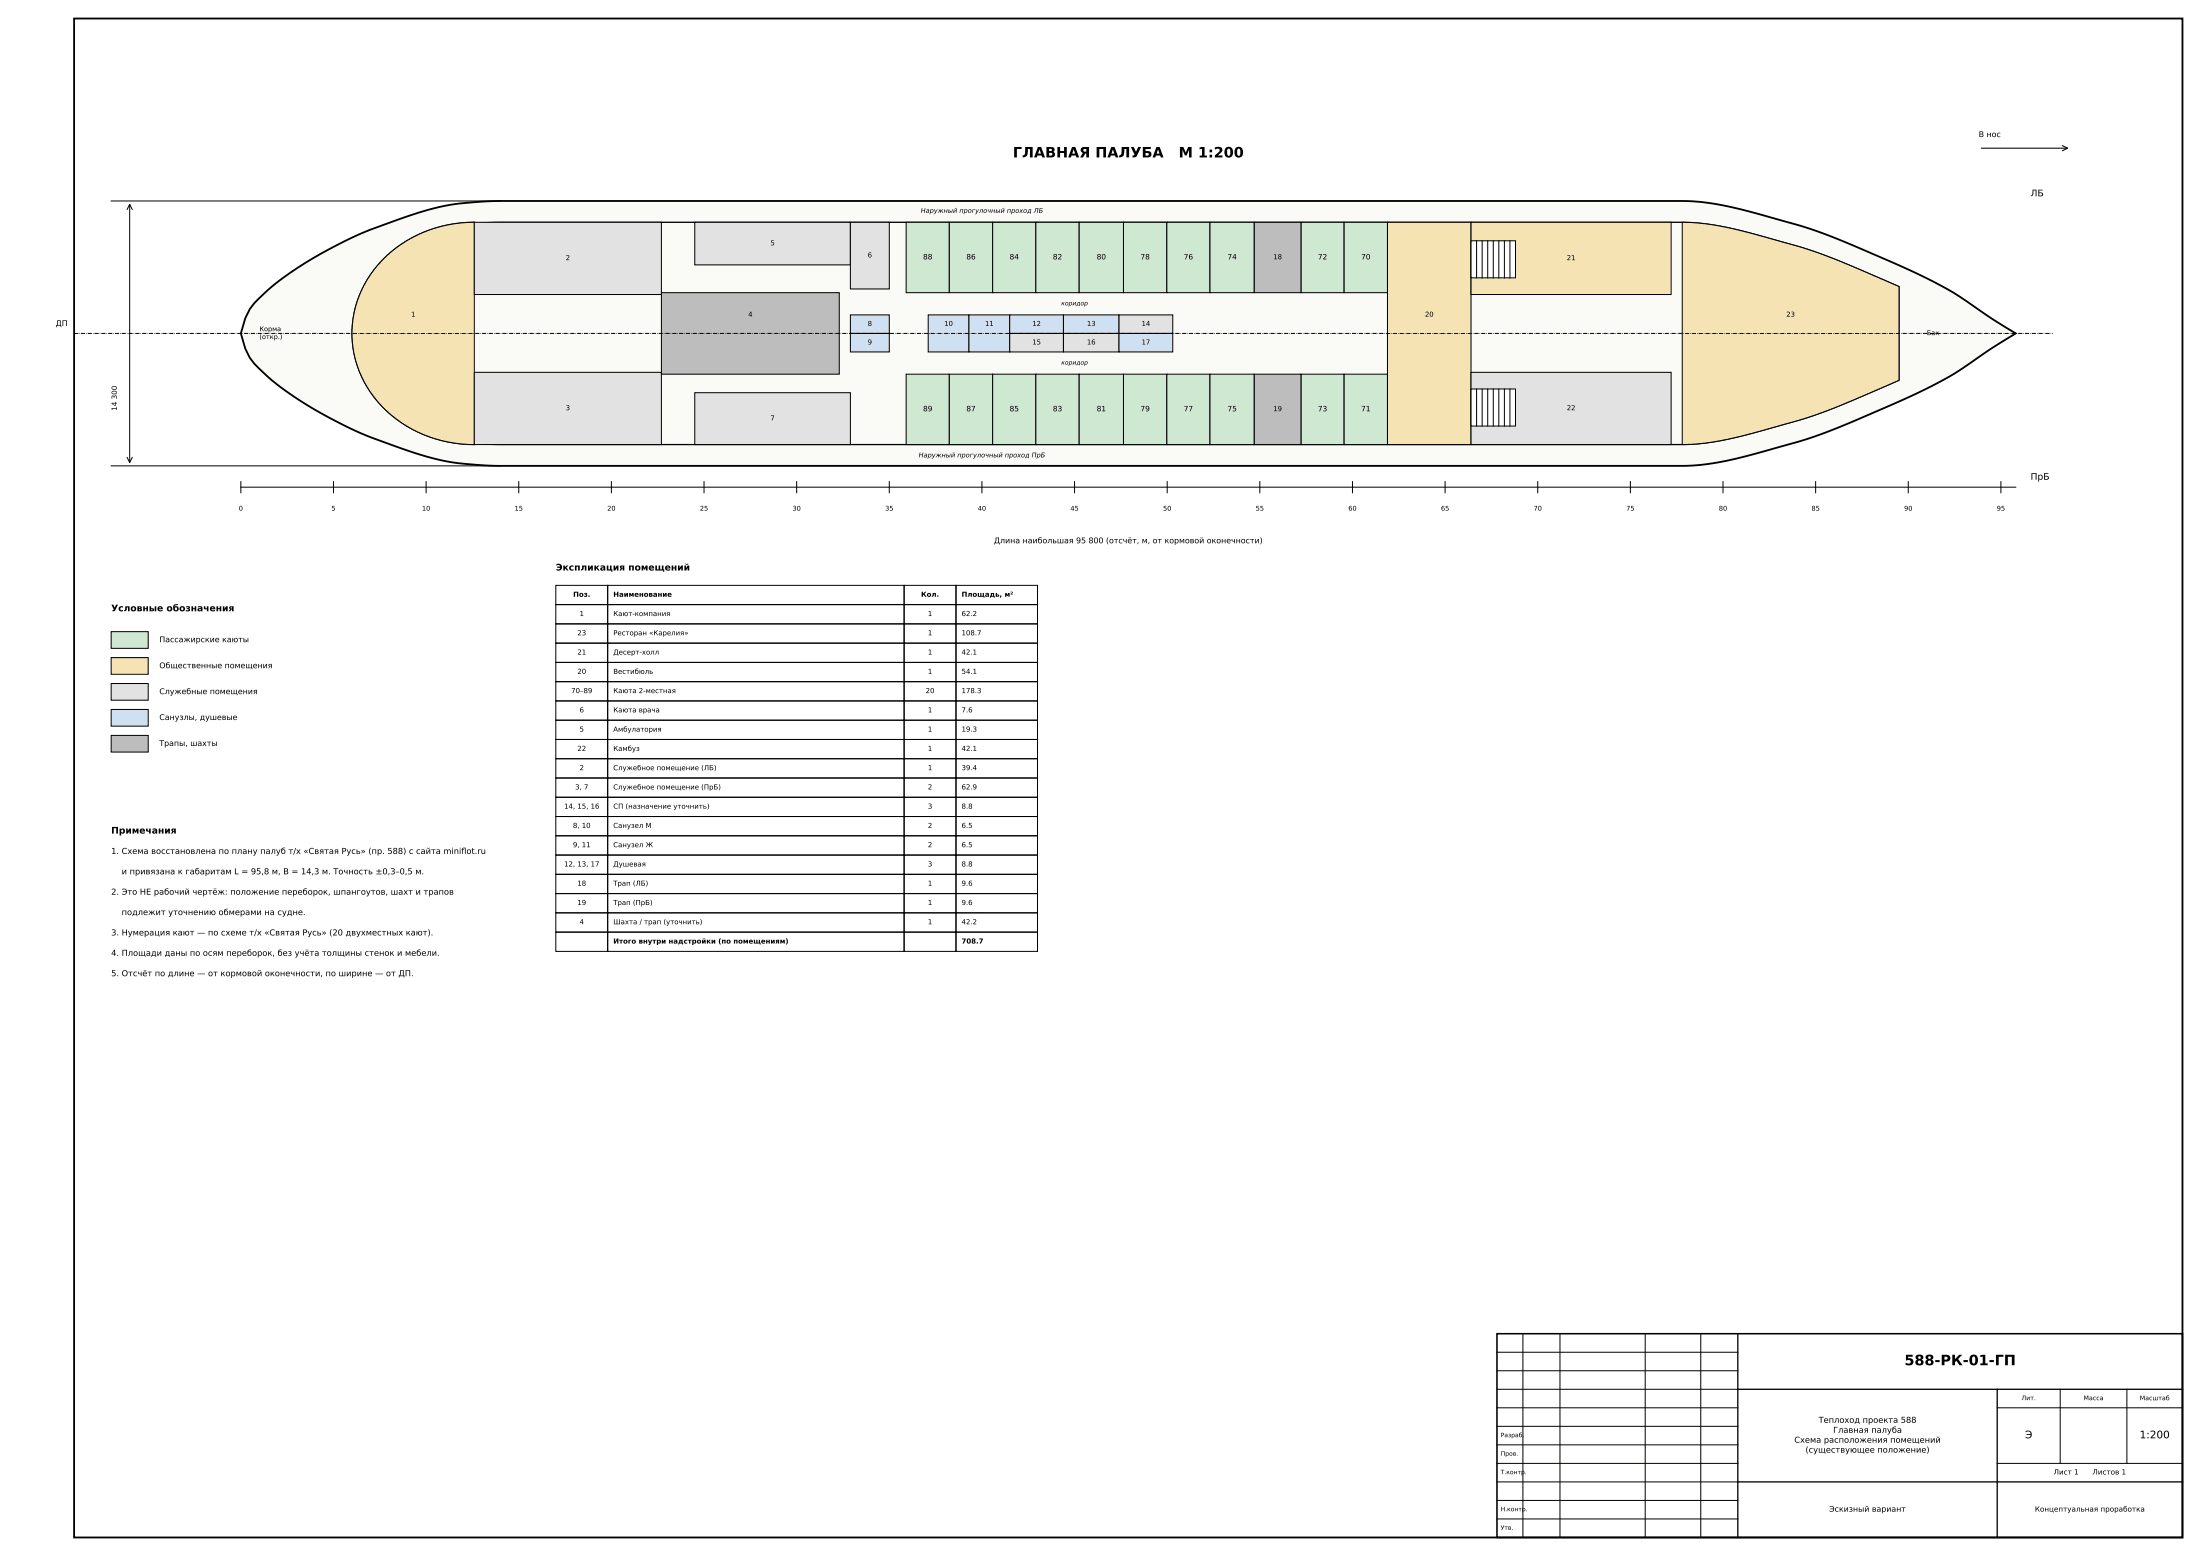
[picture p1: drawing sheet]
<svg xmlns="http://www.w3.org/2000/svg" width="594mm" height="420mm" viewBox="0 0 594 420" stroke-linecap="round" stroke-linejoin="round" font-family="sans-serif">
<path d="M20 5h569v410h-569z" fill="none" stroke="#000" stroke-width=".49"/>
<path d="M69.8 80.6a89.9 89.9 0 0 1 22.8-15.3 140 140 0 0 1 28.8-10 198 198 0 0 1 28.8-1h293a129.9 129.9 0 0 1 19.2 .7 233.4 233.4 0 0 1 32.4 9.1l9.6 4a174.2 174.2 0 0 1 25.2 12.4l7.2 5 7.2 4.5-7.2 4.5a128.1 128.1 0 0 1-30 16.4 168.4 168.4 0 0 1-32.4 11.4 77.4 77.4 0 0 1-27.6 3.4h-302.6a120.1 120.1 0 0 1-25.2-1.5 126 126 0 0 1-39.6-17.1 50.4 50.4 0 0 1-12-10.5l-1.2-2.5-1.2-4.1a15.1 15.1 0 0 1 4.8-9.4z" fill="#fafaf7" stroke="#000" stroke-width=".49"/>
<path d="M103.2 70.2a34.5 34.5 0 0 1 24.8-10.2v.3l7.7-.3h311.1a78.6 78.6 0 0 1 29 3.8 163.7 163.7 0 0 1 30.9 11l5.8 2.6v25.2l-3.9 1.7a188.3 188.3 0 0 1-48.3 15.3 222 222 0 0 1-19.3 .4h-305.3l-7.7-.3v.3h-1.8a32.6 32.6 0 0 1-29.8-21.3 28 28 0 0 1 6.8-28.5z" fill="none" stroke="#000" stroke-width=".35"/>
<path d="M103.2 70.2a34.5 34.5 0 0 1 24.8-10.2v60a33.1 33.1 0 0 1-31-19.8 27.9 27.9 0 0 1 6.2-30z" fill="#f6e3b4" stroke="#000" stroke-width=".27"/>
<g fill="#e2e2e2" stroke="#000" stroke-width=".27">
<path d="M128 60h50.5v19.5h-50.5z"/>
<path d="M128 100.5h50.5v19.5h-50.5z"/>
</g>
<path d="M178.5 79h48v22h-48z" fill="#bdbdbd" stroke="#000" stroke-width=".27"/>
<g fill="#e2e2e2" stroke="#000" stroke-width=".27">
<path d="M187.5 60h42v11.5h-42z"/>
<path d="M229.5 60h10.5v18h-10.5z"/>
<path d="M187.5 106h42v14h-42z"/>
</g>
<g fill="#cfe0f2" stroke="#000" stroke-width=".27">
<path d="M229.5 85h10.5v5h-10.5z"/>
<path d="M229.5 90h10.5v5h-10.5z"/>
</g>
<g fill="#cfe8d2" stroke="#000" stroke-width=".27">
<path d="M244.5 60h11.7v19h-11.7z"/>
<path d="M244.5 101h11.7v19h-11.7z"/>
<path d="M256.2 60h11.7v19h-11.7z"/>
<path d="M256.2 101h11.7v19h-11.7z"/>
<path d="M267.9 60h11.6v19h-11.6z"/>
<path d="M267.9 101h11.6v19h-11.6z"/>
<path d="M279.5 60h11.8v19h-11.8z"/>
<path d="M279.5 101h11.8v19h-11.8z"/>
<path d="M291.3 60h11.9v19h-11.9z"/>
<path d="M291.3 101h11.9v19h-11.9z"/>
<path d="M303.2 60h11.7v19h-11.7z"/>
<path d="M303.2 101h11.7v19h-11.7z"/>
<path d="M314.9 60h11.7v19h-11.7z"/>
<path d="M314.9 101h11.7v19h-11.7z"/>
<path d="M326.6 60h11.9v19h-11.9z"/>
<path d="M326.6 101h11.9v19h-11.9z"/>
<path d="M351.1 60h11.6v19h-11.6z"/>
<path d="M351.1 101h11.6v19h-11.6z"/>
<path d="M362.7 60h11.8v19h-11.8z"/>
<path d="M362.7 101h11.8v19h-11.8z"/>
</g>
<g fill="#cfe0f2" stroke="#000" stroke-width=".27">
<path d="M250.5 85h11v10h-11z"/>
<path d="M261.5 85h11v10h-11z"/>
<path d="M272.5 85h14.5v5h-14.5z"/>
<path d="M287 85h15v5h-15z"/>
</g>
<g fill="#e2e2e2" stroke="#000" stroke-width=".27">
<path d="M302 85h14.5v5h-14.5z"/>
<path d="M272.5 90h14.5v5h-14.5z"/>
<path d="M287 90h15v5h-15z"/>
</g>
<path d="M302 90h14.5v5h-14.5z" fill="#cfe0f2" stroke="#000" stroke-width=".27"/>
<g fill="#bdbdbd" stroke="#000" stroke-width=".27">
<path d="M338.5 60h12.6v19h-12.6z"/>
<path d="M338.5 101h12.6v19h-12.6z"/>
</g>
<g fill="#f6e3b4" stroke="#000" stroke-width=".27">
<path d="M374.5 60h22.5v60h-22.5z"/>
<path d="M397 60h54v19.5h-54z"/>
</g>
<path d="M397 100.5h54v19.5h-54z" fill="#e2e2e2" stroke="#000" stroke-width=".27"/>
<path d="M454 60a84.4 84.4 0 0 1 23.7 4.4 171.2 171.2 0 0 1 30.9 11.3l3.9 1.7v25.2l-3.9 1.7a176.9 176.9 0 0 1-34.7 12.4 76.6 76.6 0 0 1-19.9 3.3z" fill="#f6e3b4" stroke="#000" stroke-width=".27"/>
<g fill="#fff" stroke="#000" stroke-width=".27">
<path d="M397 65h12v10h-12z"/>
<path d="M397 105h12v10h-12z"/>
</g>
<path d="M30 170.5h10v4.5h-10z" fill="#cfe8d2" stroke="#000" stroke-width=".27"/>
<path d="M30 177.5h10v4.5h-10z" fill="#f6e3b4" stroke="#000" stroke-width=".27"/>
<path d="M30 184.5h10v4.5h-10z" fill="#e2e2e2" stroke="#000" stroke-width=".27"/>
<path d="M30 191.5h10v4.5h-10z" fill="#cfe0f2" stroke="#000" stroke-width=".27"/>
<path d="M30 198.5h10v4.5h-10z" fill="#bdbdbd" stroke="#000" stroke-width=".27"/>
<g fill="none" stroke="#000" stroke-width=".27">
<path d="M30 54.3h105M34.3 56.6l.7-1.4 .7 1.4M35 55.2v69.6M398.5 65v10M400 65v10M401.5 65v10M403 65v10M404.5 65v10M406 65v10M407.5 65v10M398.5 105v10M400 105v10"/>
<path d="M401.5 105v10M403 105v10M404.5 105v10M406 105v10M407.5 105v10M30 125.7h105M34.3 123.4l.7 1.4 .7-1.4M65 130v3M65 131.5h479M90 130v3M115 130v3M140 130v3"/>
<path d="M165 130v3M190 130v3M215 130v3M240 130v3M265 130v3M290 130v3M315 130v3M340 130v3M365 130v3M390 130v3M415 130v3M440 130v3"/>
<path d="M465 130v3M490 130v3M515 130v3M540 130v3M150 158h14v5.2h-14zM164 158h80v5.2h-80zM244 158h14v5.2h-14zM258 158h22v5.2h-22zM150 163.2h14v5.2h-14zM150 168.4h14v5.2h-14zM150 173.6h14v5.2h-14zM150 178.8h14v5.2h-14z"/>
<path d="M164 163.2h80v5.2h-80zM164 168.4h80v5.2h-80zM164 173.6h80v5.2h-80zM164 178.8h80v5.2h-80zM244 163.2h14v5.2h-14zM244 168.4h14v5.2h-14zM244 173.6h14v5.2h-14zM244 178.8h14v5.2h-14zM258 163.2h22v5.2h-22zM258 168.4h22v5.2h-22zM258 173.6h22v5.2h-22zM258 178.8h22v5.2h-22z"/>
<path d="M150 184h14v5.2h-14zM150 189.2h14v5.2h-14zM150 194.4h14v5.2h-14zM150 199.6h14v5.2h-14zM164 184h80v5.2h-80zM164 189.2h80v5.2h-80zM164 194.4h80v5.2h-80zM164 199.6h80v5.2h-80zM244 184h14v5.2h-14zM244 189.2h14v5.2h-14zM244 194.4h14v5.2h-14zM244 199.6h14v5.2h-14z"/>
<path d="M258 184h22v5.2h-22zM258 189.2h22v5.2h-22zM258 194.4h22v5.2h-22zM258 199.6h22v5.2h-22zM150 204.8h14v5.2h-14zM150 210h14v5.2h-14zM150 215.2h14v5.2h-14zM164 204.8h80v5.2h-80zM164 210h80v5.2h-80zM164 215.2h80v5.2h-80zM244 204.8h14v5.2h-14zM244 210h14v5.2h-14z"/>
<path d="M244 215.2h14v5.2h-14zM258 204.8h22v5.2h-22zM258 210h22v5.2h-22zM258 215.2h22v5.2h-22zM150 220.4h14v5.2h-14zM150 225.6h14v5.2h-14zM150 230.8h14v5.2h-14zM150 236h14v5.2h-14zM164 220.4h80v5.2h-80zM164 225.6h80v5.2h-80zM164 230.8h80v5.2h-80zM164 236h80v5.2h-80z"/>
<path d="M244 220.4h14v5.2h-14zM244 225.6h14v5.2h-14zM244 230.8h14v5.2h-14zM244 236h14v5.2h-14zM258 220.4h22v5.2h-22zM258 225.6h22v5.2h-22zM258 230.8h22v5.2h-22zM258 236h22v5.2h-22zM150 241.2h14v5.2h-14zM150 246.4h14v5.2h-14zM150 251.6h14v5.2h-14zM164 241.2h80v5.2h-80z"/>
<path d="M164 246.4h80v5.2h-80zM164 251.6h80v5.2h-80zM244 241.2h14v5.2h-14zM244 246.4h14v5.2h-14zM244 251.6h14v5.2h-14zM258 241.2h22v5.2h-22zM258 246.4h22v5.2h-22zM258 251.6h22v5.2h-22zM411 360v55M421 360v55M444 360v55M459 360v55"/>
<path d="M404 380h65M404 375h65M404 370h65M404 365h65M539 380h50M556 375v20M574 375v20M404 400h65M404 395h65M404 390h65M404 385h65M539 395h50"/>
<path d="M404 410h65M404 405h65"/>
</g>
<path d="M404 360h185v55h-185z" fill="none" stroke="#000" stroke-width=".42"/>
<path d="M20 90h534" fill="none" stroke="#000" stroke-width=".27" stroke-dasharray="1.1 .3 .1 .3" stroke-linecap="butt"/>
<path d="M469 360v55M469 375h120M539 375v40M469 400h120" fill="none" stroke="#000" stroke-width=".35"/>
<path d="M534.7 40h23.3M556.6 39.3l1.4 .7-1.4 .7" fill="none" stroke="#000" stroke-width=".28"/>
<g font-size="3.9">
<text x="273.3" y="42.5">ГЛАВНАЯ ПАЛУБА</text>
<text x="318.1" y="42.5">М 1:200</text>
<text x="514" y="368.5">588-РК-01-ГП</text>
</g>
<g font-size="2.8">
<text x="546.5" y="388.2">Э</text>
<text x="577.4" y="388.2">1:200</text>
</g>
<g font-size="2.5">
<text x="548" y="53">ЛБ</text>
<text x="548" y="129.5">ПрБ</text>
<text x="150" y="154">Экспликация помещений</text>
<text x="30" y="165">Условные обозначения</text>
<text x="30" y="225">Примечания</text>
</g>
<g font-size="2.2">
<text x="30" y="230.5">1. Схема восстановлена по плану палуб т/х «Святая Русь» (пр. 588) с сайта minifot.ru</text>
<text x="124.5" y="230.5">l</text>
<text x="32.8" y="236">и привязана к габаритам L = 95,8 м, B = 14,3 м. Точность ±0,3–0,5 м.</text>
<text x="30" y="241.5">2. Это НЕ рабочий чертёж: положение переборок, шпангоутов, шахт и трапов</text>
<text x="32.8" y="247">подлежит уточнению обмерами на судне.</text>
<text x="30" y="252.5">3. Нумерация кают — по схеме т/х «Святая Русь» (20 двухместных кают).</text>
<text x="30" y="258">4. Площади даны по осям переборок, без учёта толщины стенок и мебели.</text>
<text x="30" y="263.5">5. Отсчёт по длине — от кормовой оконечности, по ширине — от ДП.</text>
<text x="484.2" y="389.4">Схема расположения помещений</text>
<text x="490.8" y="384.1">Теплоход проекта 588</text>
<text x="494.7" y="386.8">Главная палуба</text>
<text x="487.3" y="392.1">(существующее положение)</text>
</g>
<g font-size="2.1">
<text x="534" y="37">В нос</text>
<text x="15" y="88">ДП</text>
<text x="268.2" y="146.6">Длина наибольшая 95 800 (отсчёт, м, от кормовой оконечности)</text>
<text x="43" y="173.3">Пассажирские каюты</text>
<text x="43" y="180.4">Общественные помещения</text>
<text x="43" y="187.4">Служебные помещения</text>
<text x="43" y="194.3">Санузлы, душевые</text>
<text x="43" y="201.3">Трапы, шахты</text>
<text x="493.6" y="408.1">Эскизный вариант</text>
</g>
<g font-size="2">
<text x="249.1" y="70">88</text>
<text x="260.8" y="70">86</text>
<text x="272.5" y="70">84</text>
<text x="284.1" y="70">82</text>
<text x="296" y="70">80</text>
<text x="307.8" y="70">78</text>
<text x="319.5" y="70">76</text>
<text x="331.3" y="70">74</text>
<text x="355.7" y="70">72</text>
<text x="367.3" y="70">70</text>
<text x="249.1" y="111">89</text>
<text x="260.8" y="111">87</text>
<text x="272.5" y="111">85</text>
<text x="284.1" y="111">83</text>
<text x="296" y="111">81</text>
<text x="307.8" y="111">79</text>
<text x="319.5" y="111">77</text>
<text x="331.3" y="111">75</text>
<text x="355.7" y="111">73</text>
<text x="367.3" y="111">71</text>
</g>
<g font-size="1.9">
<text x="31.5" y="110.9" transform="rotate(-90 31.5 110.9)">14 300</text>
<text x="154.7" y="161.1">Поз.</text>
<text x="165.5" y="161.1">Наименование</text>
<text x="248.6" y="161.1">Кол.</text>
<text x="259.5" y="161.1">Площадь, м²</text>
<text x="156.4" y="166.3">1</text>
<text x="165.5" y="166.3">Кают-компания</text>
<text x="250.4" y="166.3">1</text>
<text x="259.5" y="166.3">62.2</text>
<text x="155.8" y="171.5">23</text>
<text x="165.5" y="171.5">Ресторан «Карелия»</text>
<text x="250.4" y="171.5">1</text>
<text x="259.5" y="171.5">108.7</text>
<text x="155.8" y="176.7">21</text>
<text x="165.5" y="176.7">Десерт-холл</text>
<text x="250.4" y="176.7">1</text>
<text x="259.5" y="176.7">42.1</text>
<text x="155.8" y="181.9">20</text>
<text x="165.5" y="181.9">Вестибюль</text>
<text x="250.4" y="181.9">1</text>
<text x="259.5" y="181.9">54.1</text>
<text x="154.2" y="187.1">70–89</text>
<text x="165.5" y="187.1">Каюта 2-местная</text>
<text x="249.8" y="187.1">20</text>
<text x="259.5" y="187.1">178.3</text>
<text x="156.4" y="192.3">6</text>
<text x="156.4" y="197.5">5</text>
<text x="165.5" y="192.3">Каюта врача</text>
<text x="165.5" y="197.5">Амбулатория</text>
<text x="250.4" y="192.3">1</text>
<text x="250.4" y="197.5">1</text>
<text x="259.5" y="192.3">7.6</text>
<text x="259.5" y="197.5">19.3</text>
<text x="155.8" y="202.7">22</text>
<text x="165.5" y="202.7">Камбуз</text>
<text x="250.4" y="202.7">1</text>
<text x="259.5" y="202.7">42.1</text>
<text x="156.4" y="207.9">2</text>
<text x="165.5" y="207.9">Служебное помещение (ЛБ)</text>
<text x="250.4" y="207.9">1</text>
<text x="259.5" y="207.9">39.4</text>
<text x="155.2" y="213.1">3, 7</text>
<text x="165.5" y="213.1">Служебное помещение (ПрБ)</text>
<text x="250.4" y="213.1">2</text>
<text x="259.5" y="213.1">62.9</text>
<text x="152.2" y="218.3">14, 15, 16</text>
<text x="165.5" y="218.3">СП (назначение уточнить)</text>
<text x="250.4" y="218.3">3</text>
<text x="259.5" y="218.3">8.8</text>
<text x="154.6" y="223.5">8, 10</text>
<text x="165.5" y="223.5">Санузел М</text>
<text x="250.4" y="223.5">2</text>
<text x="259.5" y="223.5">6.5</text>
<text x="152.2" y="233.9">12, 13, 17</text>
<text x="154.6" y="228.7">9, 11</text>
<text x="165.5" y="228.7">Санузел Ж</text>
<text x="165.5" y="233.9">Душевая</text>
<text x="250.4" y="228.7">2</text>
<text x="250.4" y="233.9">3</text>
<text x="259.5" y="228.7">6.5</text>
<text x="259.5" y="233.9">8.8</text>
<text x="155.8" y="239.1">18</text>
<text x="165.5" y="239.1">Трап (ЛБ)</text>
<text x="250.4" y="239.1">1</text>
<text x="259.5" y="239.1">9.6</text>
<text x="155.8" y="244.3">19</text>
<text x="165.5" y="244.3">Трап (ПрБ)</text>
<text x="250.4" y="244.3">1</text>
<text x="259.5" y="244.3">9.6</text>
<text x="156.4" y="249.5">4</text>
<text x="165.5" y="249.5">Шахта / трап (уточнить)</text>
<text x="250.4" y="249.5">1</text>
<text x="259.5" y="249.5">42.2</text>
<text x="165.5" y="254.7">Итого внутри надстройки (по помещениям)</text>
<text x="259.5" y="254.7">708.7</text>
<text x="554.2" y="398">Лист 1</text>
<text x="564.7" y="398">Листов 1</text>
<text x="549.2" y="408">Концептуальная проработка</text>
</g>
<g font-size="1.8">
<text x="248.5" y="57.5">Наружный прогулочный проход ЛБ</text>
<text x="152.7" y="70.2">2</text>
<text x="207.9" y="66.2">5</text>
<text x="234.2" y="69.5">6</text>
<text x="343.6" y="70">18</text>
<text x="422.8" y="70.2">21</text>
<text x="70" y="89.4">Корма</text>
<text x="110.9" y="85.5">1</text>
<text x="201.9" y="85.5">4</text>
<text x="234.2" y="88">8</text>
<text x="254.8" y="88">10</text>
<text x="265.8" y="88">11</text>
<text x="278.6" y="88">12</text>
<text x="293.3" y="88">13</text>
<text x="308.1" y="88">14</text>
<text x="384.6" y="85.5">20</text>
<text x="482.1" y="85.5">23</text>
<text x="70" y="91.5">(откр.)</text>
<text x="234.2" y="93">9</text>
<text x="278.6" y="93">15</text>
<text x="293.3" y="93">16</text>
<text x="308.1" y="93">17</text>
<text x="520" y="90.5">Бак</text>
<text x="152.7" y="110.7">3</text>
<text x="207.9" y="113.5">7</text>
<text x="343.6" y="111">19</text>
<text x="422.8" y="110.7">22</text>
<text x="247.9" y="123.5">Наружный прогулочный проход ПрБ</text>
<text x="64.4" y="137.8">0</text>
<text x="89.4" y="137.8">5</text>
<text x="113.9" y="137.8">10</text>
<text x="138.9" y="137.8">15</text>
<text x="163.9" y="137.8">20</text>
<text x="188.9" y="137.8">25</text>
<text x="213.9" y="137.8">30</text>
<text x="238.9" y="137.8">35</text>
<text x="263.9" y="137.8">40</text>
<text x="288.9" y="137.8">45</text>
<text x="313.9" y="137.8">50</text>
<text x="338.9" y="137.8">55</text>
<text x="363.9" y="137.8">60</text>
<text x="388.9" y="137.8">65</text>
<text x="413.9" y="137.8">70</text>
<text x="438.9" y="137.8">75</text>
<text x="463.9" y="137.8">80</text>
<text x="488.9" y="137.8">85</text>
<text x="513.9" y="137.8">90</text>
<text x="538.9" y="137.8">95</text>
</g>
<g font-size="1.7">
<text x="545.5" y="377.9">Лит.</text>
<text x="562.3" y="377.9">Масса</text>
<text x="577.5" y="378">Масштаб</text>
</g>
<g font-size="1.6">
<text x="286.4" y="82.4">коридор</text>
<text x="286.4" y="98.4">коридор</text>
<text x="405" y="387.9">Разраб.</text>
<text x="405" y="392.9">Пров.</text>
<text x="405" y="397.9">Т.контр.</text>
<text x="405" y="407.9">Н.контр.</text>
<text x="405" y="412.9">Утв.</text>
</g>
</svg>
